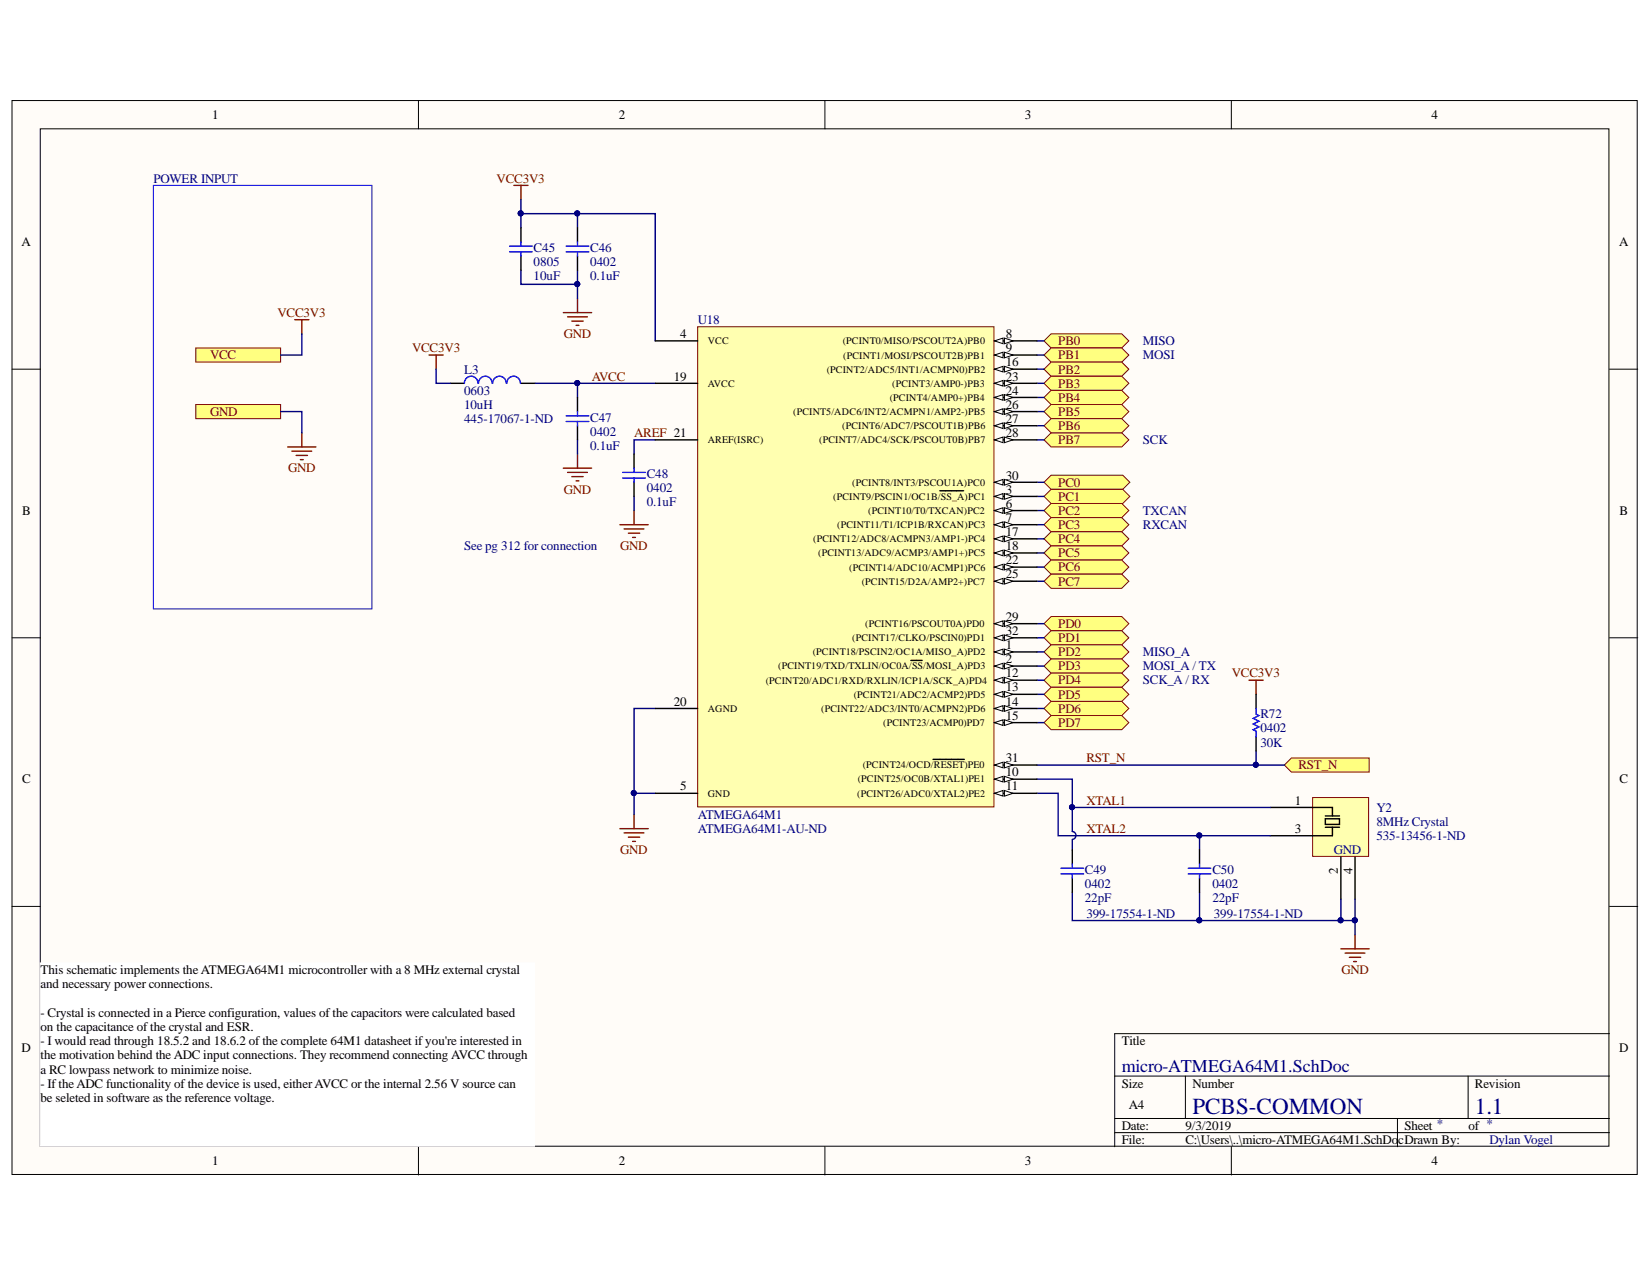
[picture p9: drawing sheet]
<svg xmlns="http://www.w3.org/2000/svg" width="279mm" height="216mm" viewBox="0 0 279 216" stroke-linecap="round" stroke-linejoin="round" font-family="sans-serif">
<g fill="#fffcf8" stroke="#000" stroke-width=".17">
<path d="M2 17h274.9v181.6h-274.9z"/>
<path d="M6.8 21.8h265.3v172h-265.3z"/>
</g>
<g fill="none" stroke="#000" stroke-width=".17">
<path d="M70.8 17v4.8M139.5 17v4.8M208.3 17v4.8M2 62.4h4.8M272.2 62.4h4.8M2 107.8h4.8M272.2 107.8h4.8M2 153.2h4.8M272.2 153.2h4.8M272.2 174.8h-83.7v19.1M70.8 193.9v4.8M139.5 193.9v4.8"/>
<path d="M188.5 181.9h83.7M188.5 189.1h83.7M188.5 191.5h83.7M200.5 181.9v7.2M208.3 193.9v4.8M236.3 189.1v4.8M248.3 181.9v7.2"/>
</g>
<path d="M107.2 137.7v2.4M104.8 140.1h4.8M105.6 140.8h3.3M106.3 141.5h1.9M107 142.3h.5" fill="none" stroke="#800000" stroke-width=".24"/>
<g fill="#ffff80" stroke="#800000" stroke-width=".17">
<path d="M176.6 57.6l1.2-1.2h11.9l1.2 1.2-1.2 1.2h-11.9z" fill-rule="evenodd"/>
<path d="M176.6 60l1.2-1.2h11.9l1.2 1.2-1.2 1.2h-11.9z" fill-rule="evenodd"/>
<path d="M176.6 74.4l1.2-1.2h11.9l1.2 1.2-1.2 1.2h-11.9z" fill-rule="evenodd"/>
<path d="M176.6 62.4l1.2-1.2h11.9l1.2 1.2-1.2 1.2h-11.9z" fill-rule="evenodd"/>
<path d="M176.6 64.8l1.2-1.2h11.9l1.2 1.2-1.2 1.2h-11.9z" fill-rule="evenodd"/>
<path d="M176.6 67.2l1.2-1.2h11.9l1.2 1.2-1.2 1.2h-11.9z" fill-rule="evenodd"/>
<path d="M176.6 69.6l1.2-1.2h11.9l1.2 1.2-1.2 1.2h-11.9z" fill-rule="evenodd"/>
<path d="M176.6 72l1.2-1.2h11.9l1.2 1.2-1.2 1.2h-11.9z" fill-rule="evenodd"/>
<path d="M176.6 81.5l1.2-1.2h12.1l1.2 1.2-1.2 1.2h-12.1z" fill-rule="evenodd"/>
<path d="M176.6 83.9l1.2-1.2h12.1l1.2 1.2-1.2 1.2h-12.1z" fill-rule="evenodd"/>
<path d="M176.6 86.3l1.2-1.2h11.9l1.2 1.2-1.2 1.2h-11.9z" fill-rule="evenodd"/>
<path d="M176.6 88.7l1.2-1.2h11.9l1.2 1.2-1.2 1.2h-11.9z" fill-rule="evenodd"/>
<path d="M176.6 91.1l1.2-1.2h11.9l1.2 1.2-1.2 1.2h-11.9z" fill-rule="evenodd"/>
<path d="M176.6 93.5l1.2-1.2h11.9l1.2 1.2-1.2 1.2h-11.9z" fill-rule="evenodd"/>
<path d="M176.6 95.9l1.2-1.2h11.9l1.2 1.2-1.2 1.2h-11.9z" fill-rule="evenodd"/>
<path d="M176.6 98.3l1.2-1.2h11.9l1.2 1.2-1.2 1.2h-11.9z" fill-rule="evenodd"/>
<path d="M176.6 105.4l1.2-1.2h11.9l1.2 1.2-1.2 1.2h-11.9z" fill-rule="evenodd"/>
<path d="M176.6 107.8l1.2-1.2h11.9l1.2 1.2-1.2 1.2h-11.9z" fill-rule="evenodd"/>
<path d="M176.6 110.2l1.2-1.2h11.9l1.2 1.2-1.2 1.2h-11.9z" fill-rule="evenodd"/>
<path d="M176.6 112.6l1.2-1.2h11.9l1.2 1.2-1.2 1.2h-11.9z" fill-rule="evenodd"/>
<path d="M176.6 115l1.2-1.2h11.9l1.2 1.2-1.2 1.2h-11.9z" fill-rule="evenodd"/>
<path d="M176.6 117.4l1.2-1.2h11.9l1.2 1.2-1.2 1.2h-11.9z" fill-rule="evenodd"/>
<path d="M176.6 119.8l1.2-1.2h11.9l1.2 1.2-1.2 1.2h-11.9z" fill-rule="evenodd"/>
<path d="M176.6 122.2l1.2-1.2h11.9l1.2 1.2-1.2 1.2h-11.9z" fill-rule="evenodd"/>
<path d="M217.2 129.3l1.2-1.2h13.2v2.4h-13.2z" fill-rule="evenodd"/>
</g>
<path d="M6.8 162.8h83.6v31h-83.6z" fill="#fff" stroke="#fff" stroke-width=".17"/>
<path d="M49.9 54h2.3M51 54v2.4M48.7 75.6h4.7M49.4 76.3h3.3M50.1 77h1.9M50.8 77.7h.5M51 73.2v2.4" fill="none" stroke="#800000" stroke-width=".24"/>
<g fill="#ffff80" stroke="#800000" stroke-width=".17">
<path d="M33.1 58.8h14.4v2.4h-14.4z" fill-rule="evenodd"/>
<path d="M33.1 68.4h14.4v2.4h-14.4z" fill-rule="evenodd"/>
</g>
<path d="M25.9 31.3h37v71.7h-37z" fill="none" stroke="#00f" stroke-width=".17"/>
<path d="M222 134.8h9.5v10h-9.5z" fill="#ffffb0" stroke="#800000" stroke-width=".17"/>
<path d="M76.2 64.8h2.3M88.1 64.8h2.4M214.8 136.5h10.5v1.4M224.2 138.4h2.3v1h-2.3zM224.2 137.9h2.3M224.2 139.9h2.3M225.3 139.9v1.4h-10.5M226.8 144.9v7.2M229.2 144.9v7.2" fill="none" stroke="#000" stroke-width=".24"/>
<g fill="none" stroke="#800000" stroke-width=".24">
<path d="M86.9 31.3h2.4M88.1 31.3v2.4M95.3 52.9h4.8M96 53.6h3.3M96.7 54.3h1.9M97.4 55h.5M97.7 50.5v2.4M72.6 60h2.4M73.8 60v2.4M95.3 79.1h4.8M96 79.9h3.3M97.7 76.8v2.3"/>
<path d="M96.7 80.6h1.9M97.4 81.3h.5M104.8 88.7h4.8M105.6 89.4h3.3M106.3 90.1h1.9M107 90.9h.5M107.2 86.3v2.4M211.2 115h2.4M212.4 115v2.4M229.2 158v2.4M226.8 160.4h4.8M227.5 161.1h3.3"/>
<path d="M228.2 161.9h1.9M228.9 162.6h.5"/>
</g>
<path d="M80.8 64.8a1.15 1.15 0 0 0-1.1-1.2 1.15 1.15 0 0 0-1.2 1.2M83.2 64.8a1.15 1.15 0 0 0-1.1-1.2 1.15 1.15 0 0 0-1.2 1.2M85.6 64.8a1.15 1.15 0 0 0-1.1-1.2 1.15 1.15 0 0 0-1.2 1.2M88 64.8a1.15 1.15 0 0 0-1.1-1.2 1.15 1.15 0 0 0-1.2 1.2" fill="none" stroke="#00f" stroke-width=".24"/>
<g fill="none" stroke="#000080" stroke-width=".24">
<path d="M88.1 33.7v2.4h22.7v21.5M88.1 36.1v2.4M97.7 36.1v2.4M51 56.4v3.6h-3.5M88.1 45.7v2.4h9.6v2.4M97.7 45.7v2.4M175.4 57.6h1.2M47.5 69.6h3.5v3.6M73.8 62.4v2.4h2.4M90.5 64.8h20.3M97.7 64.8v2.4M97.7 74.4v2.4"/>
<path d="M110.8 74.4h-3.6v2.4M175.4 60h1.2M175.4 62.4h1.2M175.4 64.8h1.2M175.4 67.2h1.2M175.4 69.6h1.2M175.4 72h1.2M175.4 74.4h1.2M107.2 83.9v2.4M175.4 81.5h1.2M175.4 83.9h1.2M175.4 86.3h1.2"/>
<path d="M175.4 88.7h1.2M175.4 91.1h1.2M175.4 93.5h1.2M175.4 95.9h1.2M175.4 98.3h1.2M110.8 119.8h-3.6v17.9M175.4 105.4h1.2M175.4 107.8h1.2M175.4 110.2h1.2M175.4 112.6h1.2M175.4 115h1.2M175.4 117.4h1.2"/>
<path d="M175.4 119.8h1.2M107.2 134.1h3.6M175.4 134.1h3.6v7.2h35.8M175.4 131.7h6v8.9a.67 .67 0 0 1 .6 .6 .67 .67 0 0 1-.7 .7M175.4 129.3h41.8M175.4 122.2h1.2M181.4 136.5h33.4M212.4 127v2.3M181.4 150.9v4.7h47.8v2.4M181.4 142v1.7M202.9 141.3v2.4M202.9 150.9v4.7"/>
<path d="M226.8 152.1v3.5M229.2 152.1v3.5"/>
</g>
<g fill="#000080" stroke="#000080" stroke-width=".17">
<circle cx="107.2" cy="134.1" r=".43"/>
<circle cx="97.6" cy="48" r=".43"/>
<circle cx="97.6" cy="64.8" r=".43"/>
<circle cx="97.6" cy="36.1" r=".43"/>
<circle cx="88.1" cy="36.1" r=".43"/>
<circle cx="202.8" cy="155.6" r=".43"/>
<circle cx="226.7" cy="155.6" r=".43"/>
<circle cx="229.1" cy="155.6" r=".43"/>
<circle cx="202.8" cy="141.2" r=".43"/>
<circle cx="181.3" cy="136.5" r=".43"/>
<circle cx="212.4" cy="129.3" r=".43"/>
</g>
<path d="M118 55.2h50.1v81.2h-50.1z" fill="#ffffb0" stroke="#800000" stroke-width=".17"/>
<path d="M168.2 110.2h7.2" fill="none" stroke="#000" stroke-width=".24"/>
<path d="M168.2 110.2l1.4-.5v1z" fill="#fffcf8"/>
<path d="M168.2 110.2l1.4-.5v1z" fill="none" stroke="#000" stroke-width=".17"/>
<path d="M169.9 109.7l1.4 .5-1.4 .5z" fill="#fffcf8"/>
<path d="M169.9 109.7l1.4 .5-1.4 .5z" fill="none" stroke="#000" stroke-width=".17"/>
<path d="M168.2 112.6h7.2" fill="none" stroke="#000" stroke-width=".24"/>
<path d="M168.2 112.6l1.4-.5v1z" fill="#fffcf8"/>
<path d="M168.2 112.6l1.4-.5v1z" fill="none" stroke="#000" stroke-width=".17"/>
<path d="M169.9 112.1l1.4 .5-1.4 .5z" fill="#fffcf8"/>
<path d="M169.9 112.1l1.4 .5-1.4 .5z" fill="none" stroke="#000" stroke-width=".17"/>
<path d="M168.2 83.9h7.2M154 111.7h2" fill="none" stroke="#000" stroke-width=".24"/>
<path d="M168.2 83.9l1.4-.4v.9z" fill="#fffcf8"/>
<path d="M168.2 83.9l1.4-.4v.9z" fill="none" stroke="#000" stroke-width=".17"/>
<path d="M169.9 83.5l1.4 .4-1.4 .5z" fill="#fffcf8"/>
<path d="M169.9 83.5l1.4 .4-1.4 .5z" fill="none" stroke="#000" stroke-width=".17"/>
<path d="M159 83h4M168.2 86.3h7.2M110.8 134.1h7.2" fill="none" stroke="#000" stroke-width=".24"/>
<path d="M168.2 86.3l1.4-.5v1z" fill="#fffcf8"/>
<path d="M168.2 86.3l1.4-.5v1z" fill="none" stroke="#000" stroke-width=".17"/>
<path d="M169.9 85.8l1.4 .5-1.4 .5z" fill="#fffcf8"/>
<path d="M169.9 85.8l1.4 .5-1.4 .5z" fill="none" stroke="#000" stroke-width=".17"/>
<path d="M168.2 88.7h7.2" fill="none" stroke="#000" stroke-width=".24"/>
<path d="M168.2 88.7l1.4-.5v1z" fill="#fffcf8"/>
<path d="M168.2 88.7l1.4-.5v1z" fill="none" stroke="#000" stroke-width=".17"/>
<path d="M169.9 88.2l1.4 .5-1.4 .5z" fill="#fffcf8"/>
<path d="M169.9 88.2l1.4 .5-1.4 .5z" fill="none" stroke="#000" stroke-width=".17"/>
<path d="M168.2 57.6h7.2" fill="none" stroke="#000" stroke-width=".24"/>
<path d="M168.2 57.6l1.4-.4v.9z" fill="#fffcf8"/>
<path d="M168.2 57.6l1.4-.4v.9z" fill="none" stroke="#000" stroke-width=".17"/>
<path d="M169.9 57.2l1.4 .4-1.4 .5z" fill="#fffcf8"/>
<path d="M169.9 57.2l1.4 .4-1.4 .5z" fill="none" stroke="#000" stroke-width=".17"/>
<path d="M168.2 60h7.2" fill="none" stroke="#000" stroke-width=".24"/>
<path d="M168.2 60l1.4-.5v1z" fill="#fffcf8"/>
<path d="M168.2 60l1.4-.5v1z" fill="none" stroke="#000" stroke-width=".17"/>
<path d="M169.9 59.5l1.4 .5-1.4 .5z" fill="#fffcf8"/>
<path d="M169.9 59.5l1.4 .5-1.4 .5z" fill="none" stroke="#000" stroke-width=".17"/>
<path d="M168.2 131.7h7.2" fill="none" stroke="#000" stroke-width=".24"/>
<path d="M168.2 131.7l1.4-.4v.9z" fill="#fffcf8"/>
<path d="M168.2 131.7l1.4-.4v.9z" fill="none" stroke="#000" stroke-width=".17"/>
<path d="M169.9 131.3l1.4 .4-1.4 .5z" fill="#fffcf8"/>
<path d="M169.9 131.3l1.4 .4-1.4 .5z" fill="none" stroke="#000" stroke-width=".17"/>
<path d="M168.2 134.1h7.2" fill="none" stroke="#000" stroke-width=".24"/>
<path d="M168.2 134.1l1.4-.5v1z" fill="#fffcf8"/>
<path d="M168.2 134.1l1.4-.5v1z" fill="none" stroke="#000" stroke-width=".17"/>
<path d="M169.9 133.6l1.4 .5-1.4 .5z" fill="#fffcf8"/>
<path d="M169.9 133.6l1.4 .5-1.4 .5z" fill="none" stroke="#000" stroke-width=".17"/>
<path d="M168.2 115h7.2" fill="none" stroke="#000" stroke-width=".24"/>
<path d="M168.2 115l1.4-.5v1z" fill="#fffcf8"/>
<path d="M168.2 115l1.4-.5v1z" fill="none" stroke="#000" stroke-width=".17"/>
<path d="M169.9 114.5l1.4 .5-1.4 .5z" fill="#fffcf8"/>
<path d="M169.9 114.5l1.4 .5-1.4 .5z" fill="none" stroke="#000" stroke-width=".17"/>
<path d="M168.2 117.4h7.2" fill="none" stroke="#000" stroke-width=".24"/>
<path d="M168.2 117.4l1.4-.5v1z" fill="#fffcf8"/>
<path d="M168.2 117.4l1.4-.5v1z" fill="none" stroke="#000" stroke-width=".17"/>
<path d="M169.9 116.9l1.4 .5-1.4 .5z" fill="#fffcf8"/>
<path d="M169.9 116.9l1.4 .5-1.4 .5z" fill="none" stroke="#000" stroke-width=".17"/>
<path d="M168.2 119.8h7.2" fill="none" stroke="#000" stroke-width=".24"/>
<path d="M168.2 119.8l1.4-.5v1z" fill="#fffcf8"/>
<path d="M168.2 119.8l1.4-.5v1z" fill="none" stroke="#000" stroke-width=".17"/>
<path d="M169.9 119.3l1.4 .5-1.4 .5z" fill="#fffcf8"/>
<path d="M169.9 119.3l1.4 .5-1.4 .5z" fill="none" stroke="#000" stroke-width=".17"/>
<path d="M168.2 122.2h7.2" fill="none" stroke="#000" stroke-width=".24"/>
<path d="M168.2 122.2l1.4-.5v1z" fill="#fffcf8"/>
<path d="M168.2 122.2l1.4-.5v1z" fill="none" stroke="#000" stroke-width=".17"/>
<path d="M169.9 121.7l1.4 .5-1.4 .5z" fill="#fffcf8"/>
<path d="M169.9 121.7l1.4 .5-1.4 .5z" fill="none" stroke="#000" stroke-width=".17"/>
<path d="M168.2 62.4h7.2" fill="none" stroke="#000" stroke-width=".24"/>
<path d="M168.2 62.4l1.4-.5v1z" fill="#fffcf8"/>
<path d="M168.2 62.4l1.4-.5v1z" fill="none" stroke="#000" stroke-width=".17"/>
<path d="M169.9 61.9l1.4 .5-1.4 .5z" fill="#fffcf8"/>
<path d="M169.9 61.9l1.4 .5-1.4 .5z" fill="none" stroke="#000" stroke-width=".17"/>
<path d="M168.2 91.1h7.2" fill="none" stroke="#000" stroke-width=".24"/>
<path d="M168.2 91.1l1.4-.5v1z" fill="#fffcf8"/>
<path d="M168.2 91.1l1.4-.5v1z" fill="none" stroke="#000" stroke-width=".17"/>
<path d="M169.9 90.6l1.4 .5-1.4 .5z" fill="#fffcf8"/>
<path d="M169.9 90.6l1.4 .5-1.4 .5z" fill="none" stroke="#000" stroke-width=".17"/>
<path d="M168.2 93.5h7.2" fill="none" stroke="#000" stroke-width=".24"/>
<path d="M168.2 93.5l1.4-.5v1z" fill="#fffcf8"/>
<path d="M168.2 93.5l1.4-.5v1z" fill="none" stroke="#000" stroke-width=".17"/>
<path d="M169.9 93l1.4 .5-1.4 .5z" fill="#fffcf8"/>
<path d="M169.9 93l1.4 .5-1.4 .5z" fill="none" stroke="#000" stroke-width=".17"/>
<path d="M110.8 64.8h7.2M110.8 74.4h7.2M168.2 95.9h7.2M110.8 119.8h7.2" fill="none" stroke="#000" stroke-width=".24"/>
<path d="M168.2 95.9l1.4-.5v1z" fill="#fffcf8"/>
<path d="M168.2 95.9l1.4-.5v1z" fill="none" stroke="#000" stroke-width=".17"/>
<path d="M169.9 95.4l1.4 .5-1.4 .5z" fill="#fffcf8"/>
<path d="M169.9 95.4l1.4 .5-1.4 .5z" fill="none" stroke="#000" stroke-width=".17"/>
<path d="M168.2 64.8h7.2" fill="none" stroke="#000" stroke-width=".24"/>
<path d="M168.2 64.8l1.4-.5v1z" fill="#fffcf8"/>
<path d="M168.2 64.8l1.4-.5v1z" fill="none" stroke="#000" stroke-width=".17"/>
<path d="M169.9 64.3l1.4 .5-1.4 .5z" fill="#fffcf8"/>
<path d="M169.9 64.3l1.4 .5-1.4 .5z" fill="none" stroke="#000" stroke-width=".17"/>
<path d="M168.2 67.2h7.2" fill="none" stroke="#000" stroke-width=".24"/>
<path d="M168.2 67.2l1.4-.5v1z" fill="#fffcf8"/>
<path d="M168.2 67.2l1.4-.5v1z" fill="none" stroke="#000" stroke-width=".17"/>
<path d="M169.9 66.7l1.4 .5-1.4 .5z" fill="#fffcf8"/>
<path d="M169.9 66.7l1.4 .5-1.4 .5z" fill="none" stroke="#000" stroke-width=".17"/>
<path d="M168.2 98.3h7.2" fill="none" stroke="#000" stroke-width=".24"/>
<path d="M168.2 98.3l1.4-.5v.9z" fill="#fffcf8"/>
<path d="M168.2 98.3l1.4-.5v.9z" fill="none" stroke="#000" stroke-width=".17"/>
<path d="M169.9 97.8l1.4 .5-1.4 .4z" fill="#fffcf8"/>
<path d="M169.9 97.8l1.4 .5-1.4 .4z" fill="none" stroke="#000" stroke-width=".17"/>
<path d="M168.2 69.6h7.2" fill="none" stroke="#000" stroke-width=".24"/>
<path d="M168.2 69.6l1.4-.5v1z" fill="#fffcf8"/>
<path d="M168.2 69.6l1.4-.5v1z" fill="none" stroke="#000" stroke-width=".17"/>
<path d="M169.9 69.1l1.4 .5-1.4 .5z" fill="#fffcf8"/>
<path d="M169.9 69.1l1.4 .5-1.4 .5z" fill="none" stroke="#000" stroke-width=".17"/>
<path d="M168.2 72h7.2" fill="none" stroke="#000" stroke-width=".24"/>
<path d="M168.2 72l1.4-.5v1z" fill="#fffcf8"/>
<path d="M168.2 72l1.4-.5v1z" fill="none" stroke="#000" stroke-width=".17"/>
<path d="M169.9 71.5l1.4 .5-1.4 .5z" fill="#fffcf8"/>
<path d="M169.9 71.5l1.4 .5-1.4 .5z" fill="none" stroke="#000" stroke-width=".17"/>
<path d="M168.2 74.4h7.2" fill="none" stroke="#000" stroke-width=".24"/>
<path d="M168.2 74.4l1.4-.5v.9z" fill="#fffcf8"/>
<path d="M168.2 74.4l1.4-.5v.9z" fill="none" stroke="#000" stroke-width=".17"/>
<path d="M169.9 73.9l1.4 .5-1.4 .4z" fill="#fffcf8"/>
<path d="M169.9 73.9l1.4 .5-1.4 .4z" fill="none" stroke="#000" stroke-width=".17"/>
<path d="M168.2 105.4h7.2" fill="none" stroke="#000" stroke-width=".24"/>
<path d="M168.2 105.4l1.4-.4v.9z" fill="#fffcf8"/>
<path d="M168.2 105.4l1.4-.4v.9z" fill="none" stroke="#000" stroke-width=".17"/>
<path d="M169.9 105l1.4 .4-1.4 .5z" fill="#fffcf8"/>
<path d="M169.9 105l1.4 .4-1.4 .5z" fill="none" stroke="#000" stroke-width=".17"/>
<path d="M168.2 81.5h7.2" fill="none" stroke="#000" stroke-width=".24"/>
<path d="M168.2 81.5l1.4-.4v.9z" fill="#fffcf8"/>
<path d="M168.2 81.5l1.4-.4v.9z" fill="none" stroke="#000" stroke-width=".17"/>
<path d="M169.9 81.1l1.4 .4-1.4 .5z" fill="#fffcf8"/>
<path d="M169.9 81.1l1.4 .4-1.4 .5z" fill="none" stroke="#000" stroke-width=".17"/>
<path d="M168.2 129.3h7.2" fill="none" stroke="#000" stroke-width=".24"/>
<path d="M168.2 129.3l1.4-.4v.9z" fill="#fffcf8"/>
<path d="M168.2 129.3l1.4-.4v.9z" fill="none" stroke="#000" stroke-width=".17"/>
<path d="M169.9 128.9l1.4 .4-1.4 .5z" fill="#fffcf8"/>
<path d="M169.9 128.9l1.4 .4-1.4 .5z" fill="none" stroke="#000" stroke-width=".17"/>
<path d="M168.2 107.8h7.2M157.8 128.4h5.3" fill="none" stroke="#000" stroke-width=".24"/>
<path d="M168.2 107.8l1.4-.4v.9z" fill="#fffcf8"/>
<path d="M168.2 107.8l1.4-.4v.9z" fill="none" stroke="#000" stroke-width=".17"/>
<path d="M169.9 107.4l1.4 .4-1.4 .5z" fill="#fffcf8"/>
<path d="M169.9 107.4l1.4 .4-1.4 .5z" fill="none" stroke="#000" stroke-width=".17"/>
<g fill="none" stroke="#000" stroke-width=".24">
<path d="M88.1 38.5v2.4M97.7 38.5v2.4M88.1 43.3v2.4M97.7 43.3v2.4M110.8 57.6h7.2M97.7 67.2v2.4M97.7 72v2.4M107.2 76.8v2.3M107.2 81.5v2.4M212.4 117.4v2.4M212.4 124.6v2.4M181.4 143.7v2.4"/>
<path d="M181.4 148.5v2.4M202.9 143.7v2.4M202.9 148.5v2.4"/>
</g>
<g fill="none" stroke="#00f" stroke-width=".24">
<path d="M86.2 41.6h3.8M86.2 42.6h3.8M88.1 40.9v.7M88.1 42.6v.7M95.8 41.6h3.8M95.8 42.6h3.8M97.7 40.9v.7M97.7 42.6v.7M95.8 70.3h3.8M95.8 71.3h3.8M97.7 69.6v.7M97.7 71.3v.7"/>
<path d="M105.3 79.9h3.8M107.2 79.1v.8M105.3 80.8h3.8M107.2 80.8v.7M212.4 119.8v.9l.5 .3-.9 .5 .9 .4-.9 .5 .9 .5-.9 .5 .4 .2v1M179.4 146.8h3.9M179.4 147.7h3.9M181.4 146.1v.7M181.4 147.7v.8M201 146.8h3.8M201 147.7h3.8M202.9 146.1v.7"/>
<path d="M202.9 147.7v.8"/>
</g>
<g font-size="3.9" fill="#000080">
<text x="201.7" y="188.3">PCBS-COMMON</text>
<text x="249.5" y="188.3">1.1</text>
</g>
<text font-size="3" fill="#000080" x="189.7" y="181.2">micro-ATMEGA64M1.SchDoc</text>
<g font-size="2.2">
<text x="35.9" y="20.1">1</text>
<text x="104.6" y="20.1">2</text>
<text x="173.3" y="20.1">3</text>
<text x="242.1" y="20.1">4</text>
<text x="3.6" y="41.6">A</text>
<text x="273.8" y="41.6">A</text>
<text x="115" y="57.2">4</text>
<text x="170.1" y="57.2">8</text>
<text x="170.1" y="59.5">9</text>
<text x="113.9" y="64.4">19</text>
<text x="170.1" y="61.9">16</text>
<text x="170.1" y="64.4">23</text>
<text x="170.1" y="66.7">24</text>
<text x="170.1" y="69.1">26</text>
<text x="170.1" y="71.5">27</text>
<text x="170.1" y="73.9">28</text>
<text x="170.1" y="83.5">3</text>
<text x="170.1" y="81.1">30</text>
<text x="3.7" y="87">B</text>
<text x="170.1" y="85.8">6</text>
<text x="170.1" y="88.2">7</text>
<text x="273.9" y="87">B</text>
<text x="170.1" y="90.7">17</text>
<text x="170.1" y="93">18</text>
<text x="170.1" y="95.4">22</text>
<text x="170.1" y="97.8">25</text>
<text x="170.1" y="105">29</text>
<text x="170.1" y="107.3">32</text>
<text x="170.1" y="109.8">1</text>
<text x="170.1" y="112.1">2</text>
<text x="113.9" y="119.3">20</text>
<text x="170.1" y="114.5">12</text>
<text x="170.1" y="116.9">13</text>
<text x="170.1" y="119.3">14</text>
<text x="170.1" y="121.7">15</text>
<text x="170.1" y="131.3">10</text>
<text x="170.1" y="128.9">31</text>
<text x="3.7" y="132.4">C</text>
<text x="115" y="133.6">5</text>
<text x="170.1" y="133.6">11</text>
<text x="219" y="136.1">1</text>
<text x="273.9" y="132.4">C</text>
<text x="219" y="140.8">3</text>
<text x="226.3" y="147.8" transform="rotate(-90 226.3 147.8)">2</text>
<text x="228.7" y="147.8" transform="rotate(-90 228.7 147.8)">4</text>
<text x="6.9" y="164.8">This schematic implements the ATMEGA64M1 microcontroller with a 8 MHz external crystal</text>
<text x="6.9" y="167.1">and necessary power connections.</text>
<text x="6.9" y="171.9">- Crystal is connected in a Pierce configuration, values ofthe capacitors were calculated based</text>
<text x="3.6" y="177.9">D</text>
<text x="6.9" y="174.3">on the capacitance ofthe crystal and ESR.</text>
<text x="6.9" y="176.7">- I would read through 18.5.2 and 18.6.2 ofthe complete 64M1 datasheet ifyou're interested in</text>
<text x="6.9" y="179">the motivation behind the ADC input connections. They recommend connecting AVCC through</text>
<text x="189.7" y="176.7">Title</text>
<text x="273.8" y="177.9">D</text>
<text x="6.9" y="181.5">a RC lowpass network to minimize noise.</text>
<text x="6.9" y="183.9">- Ifthe ADC functionality ofthe device is used, eitherAVCC or the internal 2.56 V source can</text>
<text x="189.7" y="183.9">Size</text>
<text x="201.7" y="183.9">Number</text>
<text x="249.5" y="183.9">Revision</text>
<text x="6.9" y="186.2">be seleted in software as the reference voltage.</text>
<text x="189.7" y="191.1">Date:</text>
<text x="190.9" y="187.4">A4</text>
<text x="200.5" y="191.1">9/3/2019</text>
<text x="237.5" y="191.1">Sheet *</text>
<text x="248.4" y="191.1">of *</text>
<text x="35.9" y="197">1</text>
<text x="104.6" y="197">2</text>
<text x="173.3" y="197">3</text>
<text x="189.7" y="193.4">File:</text>
<text x="200.5" y="193.4">C:\Users\..\micro-ATMEGA64M1.SchDocDrawn By:</text>
<text x="242.1" y="197">4</text>
</g>
<g font-size="2.2" fill="#000080">
<text x="26" y="30.9">POWER INPUT</text>
<text x="90.3" y="47.4">10uF</text>
<text x="90.3" y="42.5">C45</text>
<text x="90.3" y="45">0805</text>
<text x="99.8" y="47.4">0.1uF</text>
<text x="99.8" y="42.5">C46</text>
<text x="99.8" y="45">0402</text>
<text x="118" y="54.8">U18</text>
<text x="193.3" y="58.4">MISO</text>
<text x="78.5" y="63.2">L3</text>
<text x="193.3" y="60.7">MOSI</text>
<text x="78.5" y="69.1">10uH</text>
<text x="78.5" y="71.5">445-17067-1-ND</text>
<text x="78.5" y="66.7">0603</text>
<text x="99.8" y="71.3">C47</text>
<text x="99.8" y="76">0.1uF</text>
<text x="99.8" y="73.7">0402</text>
<text x="193.3" y="75.1">SCK</text>
<text x="109.4" y="80.9">C48</text>
<text x="109.4" y="83.2">0402</text>
<text x="109.4" y="85.6">0.1uF</text>
<text x="193.3" y="87">TXCAN</text>
<text x="193.3" y="89.4">RXCAN</text>
<text x="78.5" y="93">See pg 312 for connection</text>
<text x="193.3" y="113.3">MOSI_A / TX</text>
<text x="193.3" y="111">MISO_A</text>
<text x="193.3" y="115.7">SCK_A / RX</text>
<text x="213.2" y="121.5">R72</text>
<text x="213.2" y="123.8">0402</text>
<text x="213.2" y="126.3">30K</text>
<text x="232.8" y="137.3">Y2</text>
<text x="118" y="140.8">ATMEGA64M1-AU-ND</text>
<text x="118" y="138.4">ATMEGA64M1</text>
<text x="232.8" y="142">535-13456-1-ND</text>
<text x="232.8" y="139.6">8MHz Crystal</text>
<text x="183.5" y="147.8">C49</text>
<text x="205" y="147.8">C50</text>
<text x="225.6" y="144.5">GND</text>
<text x="183.5" y="152.6">22pF</text>
<text x="183.5" y="150.1">0402</text>
<text x="183.7" y="155.2">399-17554-1-ND</text>
<text x="205" y="152.6">22pF</text>
<text x="205" y="150.1">0402</text>
<text x="205.3" y="155.2">399-17554-1-ND</text>
<text x="251.9" y="193.4">Dylan Vogel</text>
</g>
<g font-size="2.2" fill="#800000">
<text x="84" y="30.9">VCC3V3</text>
<text x="46.9" y="53.5">VCC3V3</text>
<text x="69.7" y="59.5">VCC3V3</text>
<text x="95.3" y="57.2">GND</text>
<text x="179" y="58.4">PB0</text>
<text x="35.5" y="60.7">VCC</text>
<text x="100.1" y="64.4">AVCC</text>
<text x="179" y="60.7">PB1</text>
<text x="179" y="63.2">PB2</text>
<text x="179" y="65.5">PB3</text>
<text x="35.5" y="70.3">GND</text>
<text x="179" y="67.9">PB4</text>
<text x="179" y="70.3">PB5</text>
<text x="107.3" y="73.9">AREF 21</text>
<text x="179" y="75.1">PB7</text>
<text x="179" y="72.7">PB6</text>
<text x="48.7" y="79.8">GND</text>
<text x="95.3" y="83.5">GND</text>
<text x="179" y="82.3">PC0</text>
<text x="179" y="84.7">PC1</text>
<text x="179" y="87">PC2</text>
<text x="179" y="89.4">PC3</text>
<text x="104.9" y="93">GND</text>
<text x="179" y="91.9">PC4</text>
<text x="179" y="94.2">PC5</text>
<text x="179" y="96.6">PC6</text>
<text x="179" y="99">PC7</text>
<text x="179" y="106.1">PD0</text>
<text x="179" y="108.6">PD1</text>
<text x="179" y="111">PD2</text>
<text x="179" y="113.3">PD3</text>
<text x="179" y="115.7">PD4</text>
<text x="179" y="118.2">PD5</text>
<text x="208.3" y="114.5">VCC3V3</text>
<text x="179" y="120.5">PD6</text>
<text x="179" y="122.9">PD7</text>
<text x="183.7" y="128.9">RST_N</text>
<text x="219.6" y="130.1">RST_N</text>
<text x="183.7" y="136.1">XTAL1</text>
<text x="183.7" y="140.8">XTAL2</text>
<text x="104.9" y="144.5">GND</text>
<text x="226.9" y="164.8">GND</text>
</g>
<g font-size="1.7">
<text x="119.7" y="58.2">VCC</text>
<text x="142.5" y="58.2">(PCINT0/MISO/PSCOUT2A)PB0</text>
<text x="119.7" y="65.4">AVCC</text>
<text x="139.8" y="63">(PCINT2/ADC5/INT1/ACMPN0)PB2</text>
<text x="142.6" y="60.6">(PCINT1/MOSI/PSCOUT2B)PB1</text>
<text x="150.9" y="65.4">(PCINT3/AMP0-)PB3</text>
<text x="134.2" y="70.2">(PCINT5/ADC6/INT2/ACMPN1/AMP2-)PB5</text>
<text x="150.5" y="67.7">(PCINT4/AMP0+)PB4</text>
<text x="119.7" y="74.9">AREF(ISRC)</text>
<text x="138.6" y="74.9">(PCINT7/ADC4/SCK/PSCOUT0B)PB7</text>
<text x="142.5" y="72.6">(PCINT6/ADC7/PSCOUT1B)PB6</text>
<text x="144.1" y="82.1">(PCINT8/INT3/PSCOU1A)PC0</text>
<text x="140.9" y="84.5">(PCINT9/PSCIN1/OC1B/SS_A)PC1</text>
<text x="141.6" y="89.3">(PCINT11/T1/ICP1B/RXCAN)PC3</text>
<text x="146.8" y="86.9">(PCINT10/T0/TXCAN)PC2</text>
<text x="137.5" y="91.7">(PCINT12/ADC8/ACMPN3/AMP1-)PC4</text>
<text x="138.4" y="94">(PCINT13/ADC9/ACMP3/AMP1+)PC5</text>
<text x="143.6" y="96.5">(PCINT14/ADC10/ACMP1)PC6</text>
<text x="145.7" y="98.9">(PCINT15/D2A/AMP2+)PC7</text>
<text x="146.3" y="106.1">(PCINT16/PSCOUT0A)PD0</text>
<text x="131.6" y="113.2">(PCINT19/TXD/TXLIN/OC0A/SS/MOSI_A)PD3</text>
<text x="137.5" y="110.8">(PCINT18/PSCIN2/OC1A/MISO_A)PD2</text>
<text x="144.1" y="108.4">(PCINT17/CLKO/PSCIN0)PD1</text>
<text x="129.5" y="115.6">(PCINT20/ADC1/RXD/RXLIN/ICP1A/SCK_A)PD4</text>
<text x="144.4" y="118">(PCINT21/ADC2/ACMP2)PD5</text>
<text x="119.7" y="120.4">AGND</text>
<text x="138.9" y="120.4">(PCINT22/ADC3/INT0/ACMPN2)PD6</text>
<text x="149.4" y="122.7">(PCINT23/ACMP0)PD7</text>
<text x="145.9" y="129.9">(PCINT24/OCD/RESET)PE0</text>
<text x="119.7" y="134.7">GND</text>
<text x="145" y="134.7">(PCINT26/ADC0/XTAL2)PE2</text>
<text x="145.1" y="132.3">(PCINT25/OC0B/XTAL1)PE1</text>
</g>
</svg>
